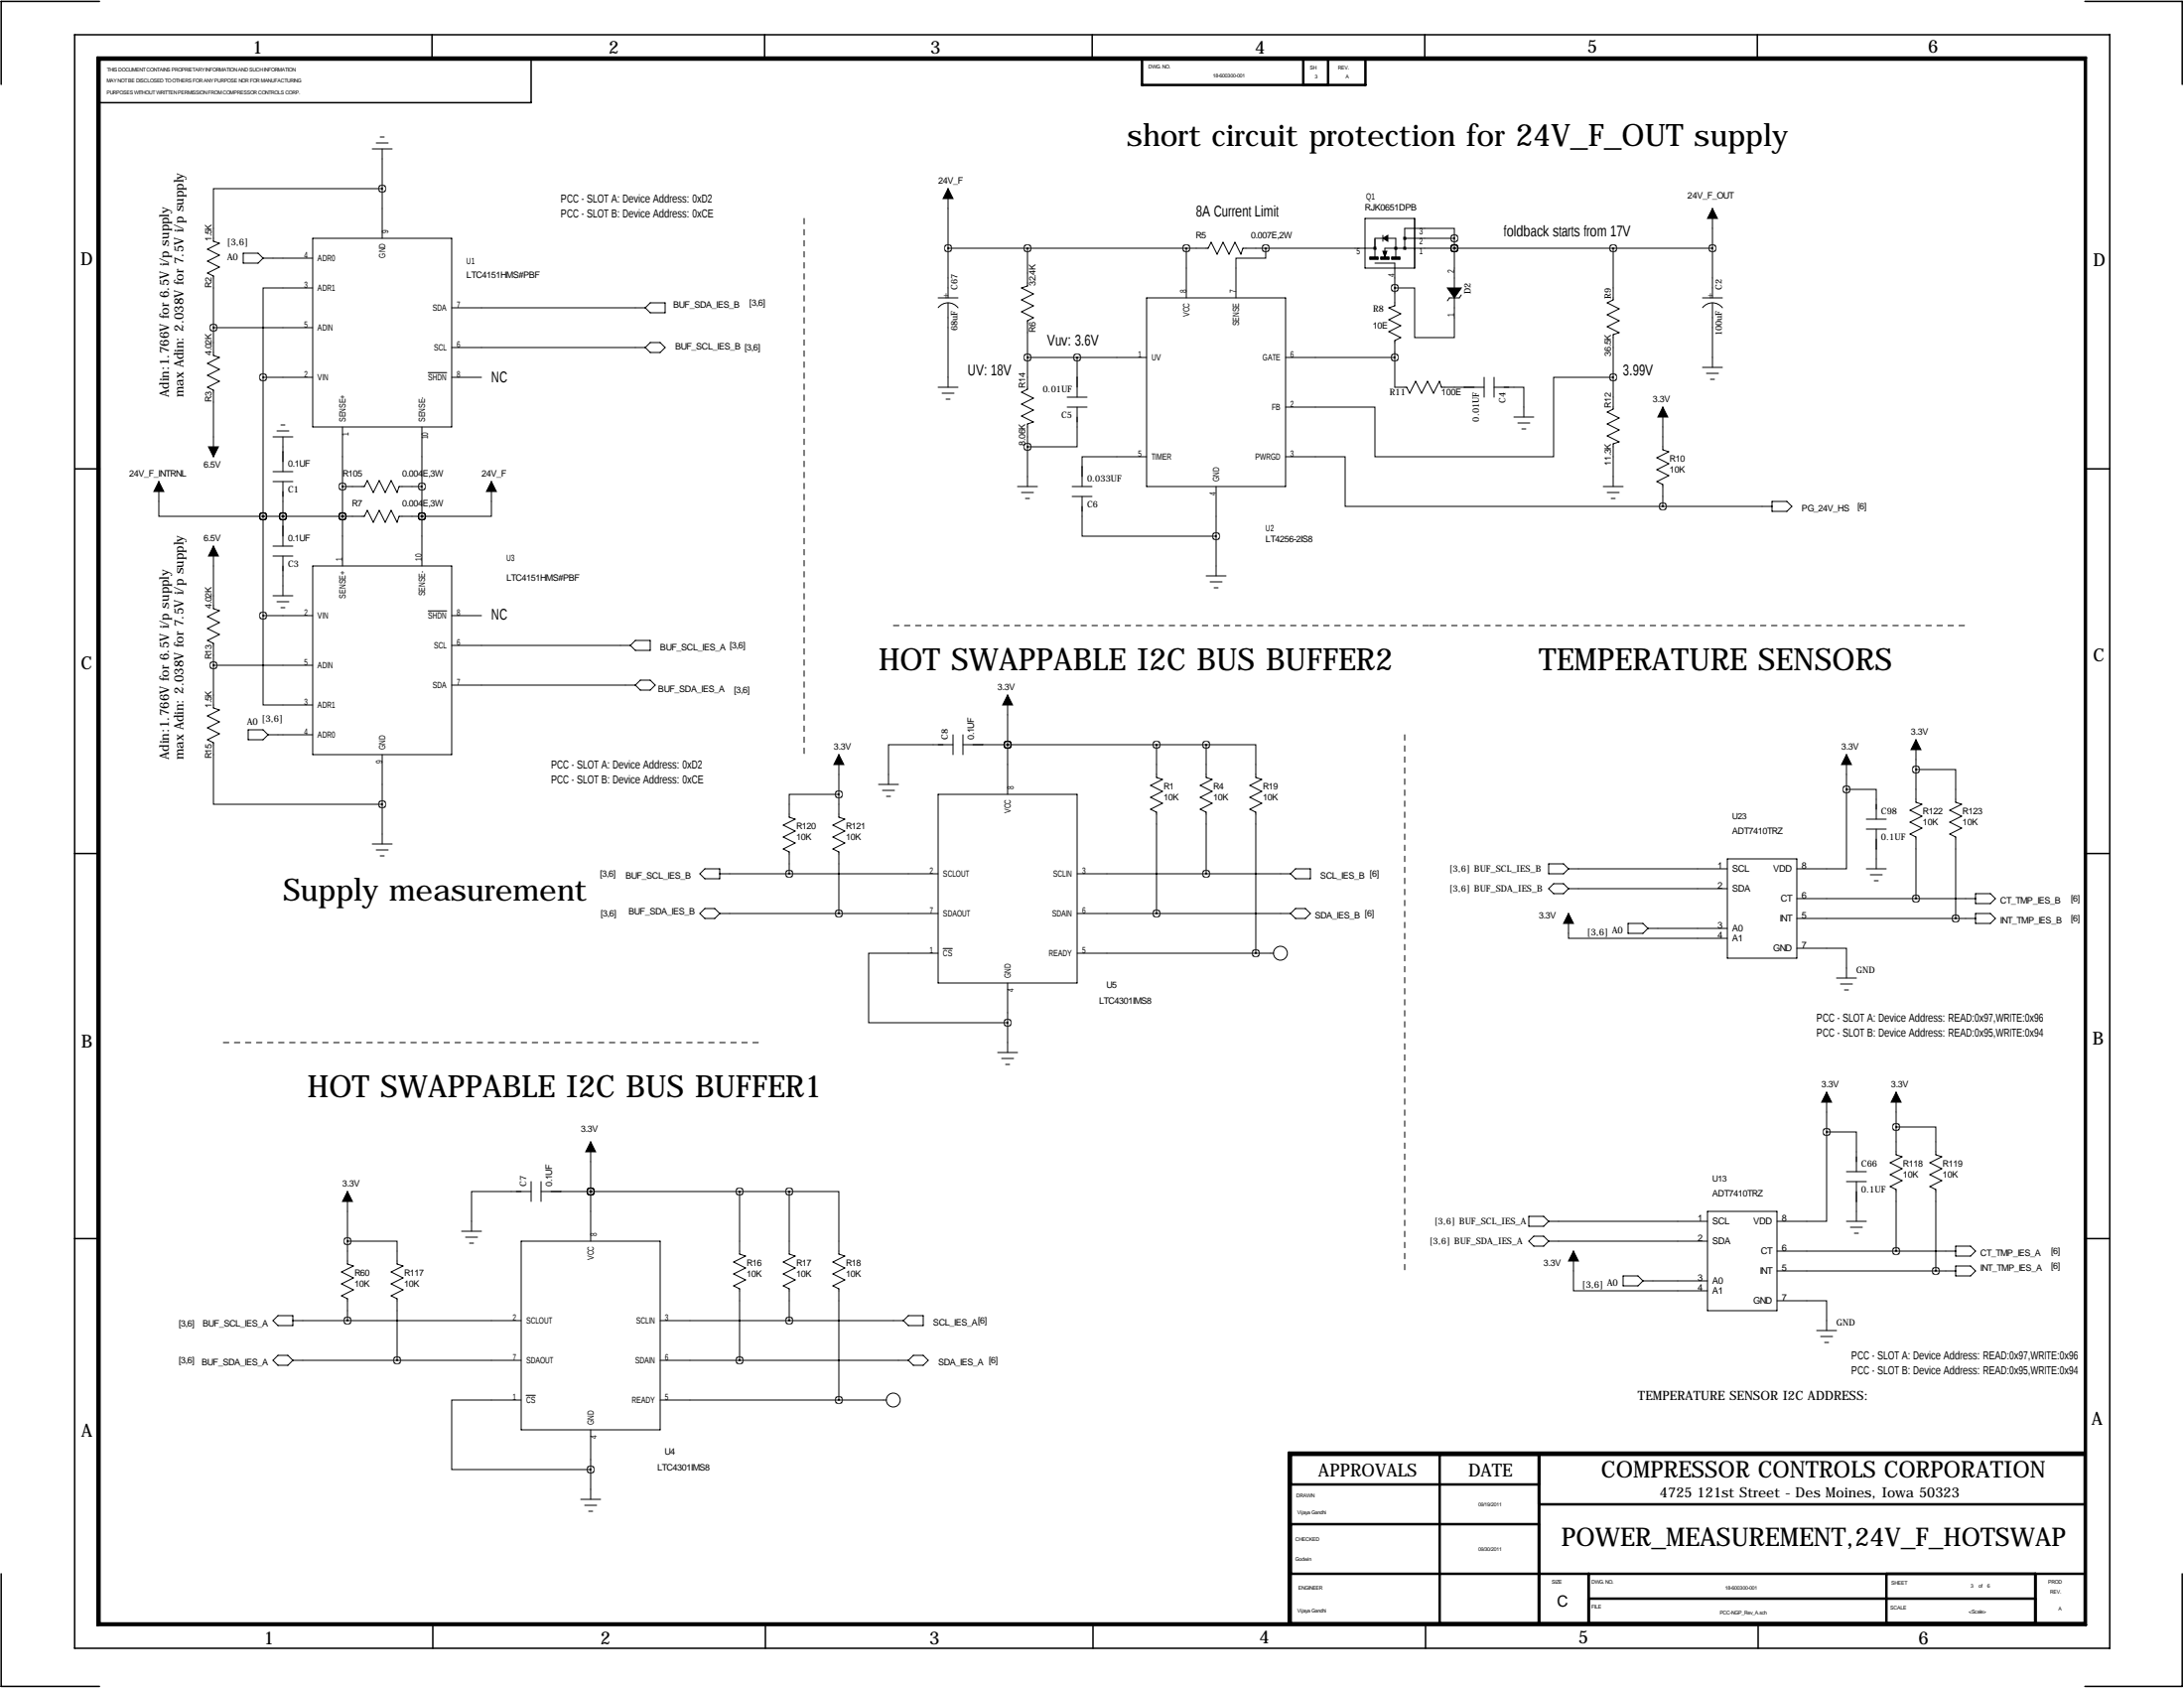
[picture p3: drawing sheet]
<svg xmlns="http://www.w3.org/2000/svg" width="559mm" height="432mm" viewBox="0 0 559 432" stroke-linecap="round" stroke-linejoin="round" font-family="sans-serif">
<g fill="none" stroke="#000" stroke-width=".38">
<path d="M19.1 8.9h520.7v412.7h-520.7zM25.5 .4h-25.2v21.2M110.5 8.9v6.3M143.1 15.2h-7.2v11.1h-110.9M195.6 8.9v6.3M279.5 8.9v6.3M364.5 8.9v6.3M449.6 8.9v6.3M533.5 .4h24.8v21.2M19.2 119.9h6.4M533.4 119.9h6.4M19 218.3h6.5"/>
<path d="M533.3 218.3h6.4M19 316.8h6.5M533.3 316.8h6.4M.3 402.6v28.8h25.2M110.7 415.3v6.3M195.8 415.3v6.3M279.7 415.3v6.3M364.7 415.3v6.3M449.8 415.3v6.3M558.3 402.6v28.8h-24.8"/>
</g>
<g fill="none" stroke="#000" stroke-width=".63">
<path d="M24.9 14.7h508.8v401h-508.8zM25.5 15.2h508v400.1h-508zM292.2 15h57.2v6.7h-57.2zM333.5 21.7v-6.7h6.3v6.7M330.3 379.7h63.5M368.4 372.1v43.2M393.8 372.1v43.2M533.5 372.1h-203.2v43.2M533.5 371.6h-203.8v43.7M330.3 389.9h63.5M393.8 384.8h139.7M330.3 402.6h203.2"/>
<path d="M406.5 402.6v12.7M406.5 408.9h114.3M482.7 402.6v12.7M520.8 402.6v12.7"/>
</g>
<path d="M205.7 55.9v137.1M228.6 160h137.2M365.8 160h137.1M359.4 188v137.1M57.1 266.7h137.2" fill="none" stroke="#000" stroke-width=".25" stroke-dasharray="1.4 1.4"/>
<g fill="none" stroke="#000" stroke-width=".25">
<path d="M95.2 38.1h5.1M96.3 36.6h3M97.3 35.1h1M97.8 38.1v22.9M97.8 48.3h-43.2v13.4l1.5 .5-3 1.6 3 1.5-3 1.5 3 1.5-3 1.5 1.5 .8v20.3l1.5 .5-3 1.6 3 1.5-3 1.5 3 1.5-3 1.6 1.5 .7v17M242.6 48.3v27.9M349.2 55.9h12.7v12.7h-12.7zM438.1 53.3v22.9M62.2 64.8h3.8l1.3 1.2-1.3 1.3h-3.8zM67.3 66h12.7M80 73.7h-12.7v22.8M80 61h35.6v48.2h-35.6z"/>
<path d="M115.6 78.7h49.5M166.4 77.5h3.8v2.5h-3.8l-1.3-1.3zM240 76.2h5.1M240 78.7a3.2 3.2 0 0 1 5.1 0M242.6 63.5h66.5l.8-1.5 1.5 3 1.5-3 1.6 3 1.5-3 1.5 3 .5-1.5h33.8M242.6 77.5v21.6M262.9 63.5v9.7l-1.5 .5 3 1.5-3 1.5 3 1.5-3 1.6 3 1.5-1.5 .7v17.6l-1.5 .7 3 1.6-3 1.5 3 1.5-3 1.5 3 1.5-1.5 .6v16M293.4 76.2h35.5v48.3h-35.5zM303.5 63.5v12.7M323.8 63.5v2.5h-7.6v10.2M350.5 65.8h2.1v.5h-2.1zM351.8 67.3h5.1v10.9l-1.6 .5 3.1 1.6-3.1 1.5 3.1 1.5-3.1 1.5 3.1 1.6-1.5 .7v12h3l.8 1.5 1.5-3.1 1.5 3.1 1.6-3.1 1.5 3.1 1.5-3.1 .5 1.6h10.9"/>
<path d="M353.3 65.8h2v.5h-2zM353.6 61h-1.8v4.8M353.8 60.2v1.5M354.6 61h2.5v4.8M356.1 65.8h2v.5h-2zM356.9 73.7h5v12.7h10.2v-10.2M359.4 61h12.7M372.1 63.5h.1M372.1 61v-2.6h-12.7v5.1M372.1 61v12.7M373.9 75.4l-.5 .8h-2.6l-.5 .8M412.7 63.5v13.2l-1.5 .8 3.1 1.5-3.1 1.5 3.1 1.5-3.1 1.6 3.1 1.5-1.6 .5v19l-1.5 .8 3.1 1.5-3.1 1.6 3.1 1.5-3.1 1.5 3.1 1.5-1.6 .5v11"/>
<path d="M435.6 76.2h5.1M435.6 78.7a3.2 3.2 0 0 1 5.1 0M438.1 77.5v16.5M438.1 63.5h-83.8v2.3M54.6 83.8h25.4M67.3 96.5h12.7M67.3 96.5v61M109.6 95.3h4.7M115.6 88.9h49.5M115.6 96.5h7.6M165.1 88.9l1.3-1.3h2.5l1.3 1.3-1.3 1.3h-2.5zM240 99.1h5.1"/>
<path d="M262.9 91.4h30.5M275.6 91.4v10.2M328.9 91.4h28M379.7 96.5v5.1M382.3 99.1h7.6v7.6M382.3 96.5v5.1M412.7 96.5h-15.2v20.3h-45.7v-12.7h-22.9M435.6 94h5.1M436.6 95.5h3.1M437.6 97h1.1M69.8 111.8h5.1M70.9 110.2h3"/>
<path d="M71.9 108.7h1M72.4 111.8v8.8M87.6 109.2v35.6M107.9 109.2v35.6M241 100.6h3.1M242.1 102.1h1M273 104.1h5.1M273 101.6h5.1M275.6 104.1v10.2h-12.7M293.4 116.8h-16.5v7.7M328.9 116.8h15.3v12.7h81.2M387.3 106.7h5.1"/>
<path d="M388.4 108.2h3M389.4 109.7h1M425.4 104.1v11l1.6 .5-3.1 1.5 3.1 1.5-3.1 1.5 3.1 1.6-3.1 1.5 1.5 .8v5.5M40.6 123.2v8.9h26.7M54.6 139.7v16l1.5 .5-3 1.5 3 1.6-3 1.5 3 1.5-3 1.5 1.5 .8v16.5l1.5 .5-3 1.5 3 1.6-3 1.5 3 1.5-3 1.5 1.5 .8v15.7h43.2M67.3 132.1h.1M67.3 132.1h25.9l.8-1.5 1.5 3 1.5-3 1.6 3 1.5-3 1.5 3 .5-1.5h5.8M69.8 139.7h5.1M69.8 123.2h5.1M69.8 120.6h5.1M72.4 132.1h.1M72.4 123.2v16.5"/>
<path d="M87.6 132.1h.1M87.6 124.5h5.6l.8-1.6 1.5 3.1 1.5-3.1 1.6 3.1 1.5-3.1 1.5 3.1 .5-1.5h5.8M107.9 132.1h.1M125.7 123.2v8.9h-17.8M260.3 124.5h5.1M261.4 126h3M262.4 127.5h1M274.3 124.5h5.1M274.3 127h5.1M276.9 127v10.2h34.2M311.1 124.5v22.8M410.2 124.5h5.1"/>
<path d="M411.2 126h3.1M412.2 127.5h1.1M425.4 129.5h28M453.4 128.3h3.8l1.3 1.2-1.3 1.3h-3.8zM67.3 157.5v22.8h12.7M67.3 157.5h12.7M69.8 142.2h5.1M69.8 152.4h5.1M70.9 153.9h3M71.9 155.4h1M72.4 142.2v10.2M80 144.8h35.6v48.2h-35.6z"/>
<path d="M109.6 156.3h4.7M115.6 157.5h7.6M308.6 147.3h5.1M309.6 148.8h3.1M310.6 150.4h1.1M54.6 170.2h25.4M115.6 175.3h47M115.6 165.1h45.7M161.3 165.1l1.3-1.3h3.8v2.6h-3.8zM162.6 175.3l1.2-1.3h2.6l1.2 1.3-1.2 1.2h-2.6zM257.8 177.8v25.4M63.5 186.7h3.8l1.3 1.3-1.3 1.2h-3.8z"/>
<path d="M68.6 188h11.4M97.8 193v22.9M214.6 193v16l1.6 .5-3.1 1.6 3.1 1.5-3.1 1.5 3.1 1.5-3.1 1.6 1.5 .7v15.8M243.8 190.5h-16.5v10.2M243.8 188v5M246.4 190.5h62.2M246.4 188v5M257.8 190.5h.1M295.9 190.5v8.4l1.5 .5-3 1.5 3 1.5-3 1.6 3 1.5-3 1.5 1.5 .8v25.9M308.6 190.5h12.7v8.4l1.5 .5-3 1.5 3 1.5-3 1.6 3 1.5-3 1.5 1.5 .8v36M308.6 190.5v8.4l1.5 .5-3 1.5 3 1.5-3 1.6 3 1.5-3 1.5 1.5 .8v15.7M472.4 193v8.9"/>
<path d="M490.2 196.8h10.2v8.4l1.5 .5-3 1.6 3 1.5-3 1.5 3 1.5-3 1.6 1.5 .7v20.8M490.2 189.2v16l1.5 .5-3 1.6 3 1.5-3 1.5 3 1.5-3 1.6 1.5 .7v15.8M95.2 215.9h5.1M96.3 217.4h3M97.3 218.9h1M214.6 203.2h-12.7v5.8l1.6 .5-3.1 1.6 3.1 1.5-3.1 1.5 3.1 1.5-3.1 1.6 1.5 .7v5.6M224.8 200.7h5.1M225.8 202.2h3.1M226.8 203.7h1M240 203.2h35.6v48.3h-35.6zM442 219.7h17.7v25.4h-17.7zM472.4 201.9h7.7v7.6"/>
<path d="M472.4 201.9v20.3h-12.7M477.5 209.5h5.1M477.5 212.1h5.1M480.1 212.1v10.1M179.1 223.5l1.2-1.3h3.8v2.6h-3.8zM180.3 232.4h2.6l1.2 1.3-1.2 1.2h-2.6l-1.2-1.2zM184.1 233.7h55.9M184.1 223.5h55.9M275.6 233.7h54.6M275.6 223.5h54.6M330.2 223.5l1.3-1.3h3.8v2.6h-3.8zM331.5 232.4h2.5l1.3 1.3-1.3 1.2h-2.5l-1.3-1.2z"/>
<path d="M396.2 221h3.8l1.3 1.2-1.3 1.3h-3.8zM396.2 227.3l1.3-1.2h2.5l1.3 1.2-1.3 1.3h-2.5zM401.3 233.7v6.3h40.7M401.3 222.2h40.7M401.3 227.3h40.7M416.6 236.2h3.8l1.2 1.3-1.2 1.3h-3.8zM421.6 237.5h20.4M459.7 229.9h45.8M459.7 234.9h45.8M477.5 222.2h5.1M478.5 223.8h3.1M479.6 225.3h1"/>
<path d="M505.5 233.7h3.8l1.2 1.2-1.2 1.3h-3.8zM505.5 228.6h3.8l1.2 1.3-1.2 1.2h-3.8zM240 243.8h-17.8v17.8h35.6M241.3 242.6h2.4M257.8 251.5v17.7M275.6 243.8h50.3M459.7 242.6h12.7v7.6M469.9 250.2h5.1M470.9 251.7h3.1M471.9 253.2h1M255.3 269.2h5M256.3 270.8h3"/>
<path d="M257.3 272.3h1M467.4 279.4v10.2M485.1 279.4v16l1.6 .5-3.1 1.5 3.1 1.6-3.1 1.5 3.1 1.5-3.1 1.5 1.5 .8v15.7M151.1 292.1v25.4M467.4 289.6h7.6v10.1M467.4 289.6v22.8h-12.7M472.4 299.7h5.1M485.1 288.3h10.2v7.1l1.5 .5-3 1.5 3 1.6-3 1.5 3 1.5-3 1.5 1.5 .8v20.8M88.9 317.5h12.7v5.8l1.5 .5-3 1.6 3 1.5-3 1.5 3 1.5-3 1.6 1.5 .7v15.8M88.9 304.8v18.5l1.5 .5-3 1.6 3 1.5-3 1.5 3 1.5-3 1.6 1.5 .7v5.6M118.1 315h5.1M119.1 316.5h3.1"/>
<path d="M120.1 318h1.1M133.3 317.5h35.6v48.3h-35.6zM135.9 304.8h-15.3v10.2M135.9 302.3v5M138.4 304.8h63.5M138.4 302.3v5M151.1 304.8h.1M189.2 304.8v16l1.6 .5-3.1 1.5 3.1 1.6-3.1 1.5 3.1 1.5-3.1 1.5 1.5 .8v18.3M201.9 304.8h12.7v16l1.6 .5-3.1 1.5 3.1 1.6-3.1 1.5 3.1 1.5-3.1 1.5 1.5 .8v28.4M201.9 304.8v16l1.6 .5-3.1 1.5 3.1 1.6-3.1 1.5 3.1 1.5-3.1 1.5 1.5 .8v8.1M391.2 311.1h3.8l1.2 1.3-1.2 1.3h-3.8zM392.4 316.2h2.6l1.2 1.3-1.2 1.3h-2.6l-1.2-1.3z"/>
<path d="M396.2 317.5h40.7M396.2 312.4h40.7M436.9 309.9h17.8v25.4h-17.8zM472.4 302.3h5.1M472.4 312.4h5.1M473.5 313.9h3M474.5 315.5h1M475 302.3v10.1M500.4 318.8h3.8l1.3 1.2-1.3 1.3h-3.8zM71.1 336.5h3.8v2.6h-3.8l-1.3-1.3zM74.9 337.8h58.4M168.9 337.8h62.2"/>
<path d="M232.4 336.5h3.8v2.6h-3.8l-1.3-1.3zM402.6 320v10.2h34.3M415.3 326.4h3.8l1.3 1.3-1.3 1.2h-3.8zM420.4 327.7h16.5M454.7 332.7h12.7v7.7M454.7 320h30.4M454.7 325.1h40.6M485.1 320h15.3M495.3 325.1h5.1M500.4 323.8h3.8l1.3 1.3-1.3 1.3h-3.8zM69.8 348l1.3-1.3h2.6l1.2 1.3-1.2 1.2h-2.6zM74.9 348h58.4"/>
<path d="M133.3 358.1h-17.7v17.8h35.5M134.6 356.9h2.4M168.9 358.1h57.9M168.9 348h63.5M232.4 348l1.3-1.3h2.5l1.3 1.3-1.3 1.2h-2.5zM464.8 340.4h5.1M465.8 341.9h3.1M466.9 343.4h1M151.1 365.8v17.7M148.6 383.5h5.1M149.6 385.1h3.1M150.6 386.6h1"/>
<circle cx="327.6" cy="243.8" r="1.78"/>
<circle cx="228.5" cy="358.1" r="1.78"/>
</g>
<g fill="#000" stroke="#000" stroke-width=".25">
<path d="M242.6 48.3l1.2 2.5h-2.5zM438.1 53.3l1.3 2.6h-2.5zM351.5 63.2h.5v.6h-.5zM350.5 65.8h2.1v.5h-2.1zM353.8 61l1.3-.8v1.5zM353.8 64.3h1l-.5 1.5zM353.3 65.8h2v.5h-2zM356.9 63.2h.5v.6h-.5zM356.1 65.8h2v.5h-2zM359.2 60.7h.5v.5h-.5zM359.2 63.2h.5v.6h-.5zM370.3 73.7h3.6l-1.8 2.5z"/>
<path d="M53.3 114.3h2.6l-1.3 2.5zM425.4 104.1l1.3 2.6h-2.5zM40.6 123.2l1.3 2.5h-2.5zM54.6 139.7l1.3 2.5h-2.6zM125.7 123.2l1.3 2.5h-2.5zM257.8 177.8l1.3 2.5h-2.6zM214.6 193l1.3 2.6h-2.5zM472.4 193l1.3 2.6h-2.5zM490.2 189.2l1.3 2.6h-2.6zM401.3 233.7l1.3 2.5h-2.6zM467.4 279.4l1.2 2.5h-2.5zM485.1 279.4l1.3 2.5h-2.5z"/>
<path d="M151.1 292.1l1.3 2.5h-2.5zM88.9 304.8l1.3 2.5h-2.6zM402.6 320l1.3 2.6h-2.6z"/>
</g>
<path d="M242.5 63.5a.07 .07 0 0 0 .1 0 .07 .07 0 0 0-.1 0zM303.5 63.5a.07 .07 0 0 0 .1 0 .07 .07 0 0 0-.1 0zM189.2 348a.07 .07 0 0 0 .1 0 .07 .07 0 0 0-.1 0zM356.8 91.4a.07 .07 0 0 0 .1 0 .07 .07 0 0 0-.1 0zM425.4 129.5a.07 .07 0 0 0 .1 0 .07 .07 0 0 0-.1 0zM308.5 223.5a.1 .1 0 0 0 .2 0 .1 .1 0 0 0-.2 0zM412.7 96.5a.07 .07 0 0 0 .1 0 .07 .07 0 0 0-.1 0zM295.8 233.7a.1 .1 0 0 0 .2 0 .1 .1 0 0 0-.2 0zM275.5 91.4a.1 .1 0 0 0 .2 0 .1 .1 0 0 0-.2 0zM87.6 132.1a.07 .07 0 0 0 .1 0 .07 .07 0 0 0-.1 0zM72.3 132.1a.1 .1 0 0 0 .2 0 .1 .1 0 0 0-.2 0zM67.2 132.1a.1 .1 0 0 0 .2 0 .1 .1 0 0 0-.2 0zM67.2 96.5a.1 .1 0 0 0 .2 0 .1 .1 0 0 0-.2 0zM151.1 375.9a.07 .07 0 0 0 .1 0 .07 .07 0 0 0-.1 0zM372 61a.1 .1 0 0 0 .2 0 .1 .1 0 0 0-.2 0zM372 63.5a.1 .1 0 0 0 .2 0 .1 .1 0 0 0-.2 0zM412.7 63.5a.07 .07 0 0 0 .1 0 .07 .07 0 0 0-.1 0zM438.1 63.5a.07 .07 0 0 0 .1 0 .07 .07 0 0 0-.1 0zM201.9 337.8a.07 .07 0 0 0 .1 0 .07 .07 0 0 0-.1 0zM214.6 358.1a.07 .07 0 0 0 .1 0 .07 .07 0 0 0-.1 0zM356.8 73.7a.07 .07 0 0 0 .1 0 .07 .07 0 0 0-.1 0zM54.5 170.2a.1 .1 0 0 0 .2 0 .1 .1 0 0 0-.2 0zM321.2 243.8a.1 .1 0 0 0 .2 0 .1 .1 0 0 0-.2 0zM323.8 63.5a.07 .07 0 0 0 .1 0 .07 .07 0 0 0-.1 0zM107.9 132.1a.07 .07 0 0 0 .1 0 .07 .07 0 0 0-.1 0zM151.1 304.8a.07 .07 0 0 0 .1 0 .07 .07 0 0 0-.1 0zM257.7 190.5a.1 .1 0 0 0 .2 0 .1 .1 0 0 0-.2 0zM97.7 205.7a.1 .1 0 0 0 .2 0 .1 .1 0 0 0-.2 0zM97.7 48.3a.1 .1 0 0 0 .2 0 .1 .1 0 0 0-.2 0zM262.8 114.3a.1 .1 0 0 0 .2 0 .1 .1 0 0 0-.2 0zM311.1 137.2a.07 .07 0 0 0 .1 0 .07 .07 0 0 0-.1 0zM257.7 261.6a.1 .1 0 0 0 .2 0 .1 .1 0 0 0-.2 0zM67.2 132.1a.1 .1 0 0 0 .2 0 .1 .1 0 0 0-.2 0zM72.3 132.1a.1 .1 0 0 0 .2 0 .1 .1 0 0 0-.2 0zM87.6 132.1a.07 .07 0 0 0 .1 0 .07 .07 0 0 0-.1 0zM372 63.5a.1 .1 0 0 0 .2 0 .1 .1 0 0 0-.2 0zM107.9 132.1a.07 .07 0 0 0 .1 0 .07 .07 0 0 0-.1 0zM151.1 304.8a.07 .07 0 0 0 .1 0 .07 .07 0 0 0-.1 0zM257.7 190.5a.1 .1 0 0 0 .2 0 .1 .1 0 0 0-.2 0zM54.5 83.8a.1 .1 0 0 0 .2 0 .1 .1 0 0 0-.2 0zM262.8 63.5a.1 .1 0 0 0 .2 0 .1 .1 0 0 0-.2 0zM262.8 91.4a.1 .1 0 0 0 .2 0 .1 .1 0 0 0-.2 0zM467.3 289.6a.07 .07 0 0 0 .1 0 .07 .07 0 0 0-.1 0zM485.1 288.3a.07 .07 0 0 0 .1 0 .07 .07 0 0 0-.1 0zM472.4 201.9a.07 .07 0 0 0 .1 0 .07 .07 0 0 0-.1 0zM490.2 196.8a.07 .07 0 0 0 .1 0 .07 .07 0 0 0-.1 0zM189.2 304.8a.07 .07 0 0 0 .1 0 .07 .07 0 0 0-.1 0zM201.9 304.8a.07 .07 0 0 0 .1 0 .07 .07 0 0 0-.1 0zM295.8 190.5a.1 .1 0 0 0 .2 0 .1 .1 0 0 0-.2 0zM308.5 190.5a.1 .1 0 0 0 .2 0 .1 .1 0 0 0-.2 0zM87.6 124.5a.07 .07 0 0 0 .1 0 .07 .07 0 0 0-.1 0zM107.9 124.5a.07 .07 0 0 0 .1 0 .07 .07 0 0 0-.1 0zM490.2 229.9a.07 .07 0 0 0 .1 0 .07 .07 0 0 0-.1 0zM500.3 235a.07 .07 0 0 0 .1 0 .07 .07 0 0 0-.1 0zM485.1 320a.07 .07 0 0 0 .1 0 .07 .07 0 0 0-.1 0zM495.2 325.1a.1 .1 0 0 0 .2 0 .1 .1 0 0 0-.2 0zM214.6 203.2a.07 .07 0 0 0 .1 0 .07 .07 0 0 0-.1 0zM201.9 223.5a.07 .07 0 0 0 .1 0 .07 .07 0 0 0-.1 0zM214.6 233.7a.07 .07 0 0 0 .1 0 .07 .07 0 0 0-.1 0zM88.8 317.5a.1 .1 0 0 0 .2 0 .1 .1 0 0 0-.2 0zM88.8 337.8a.1 .1 0 0 0 .2 0 .1 .1 0 0 0-.2 0zM101.5 348a.1 .1 0 0 0 .2 0 .1 .1 0 0 0-.2 0zM67.2 157.5a.1 .1 0 0 0 .2 0 .1 .1 0 0 0-.2 0z" fill="#000" stroke="#000" stroke-width="1.9"/>
<g font-size="7.9">
<text x="288.3" y="37.3">short circuit protection for 24V_F_OUT supply</text>
<text x="224.8" y="171.5">HOT SWAPPABLE I2C BUS BUFFER2</text>
<text x="393.7" y="171.5">TEMPERATURE SENSORS</text>
<text x="72.4" y="230.4">Supply measurement</text>
<text x="78.7" y="280.7">HOT SWAPPABLE I2C BUS BUFFER1</text>
</g>
<text font-size="6.6" x="399.5" y="395.5">POWER_MEASUREMENT,24V_F_HOTSWAP</text>
<text font-size="5.9" x="409.7" y="378">COMPRESSOR CONTROLS CORPORATION</text>
<g font-size="4.6">
<text x="64.6" y="13.7">1</text>
<text x="155.8" y="13.7">2</text>
<text x="238" y="13.7">3</text>
<text x="321.1" y="13.7">4</text>
<text x="406.1" y="13.5">5</text>
<text x="493.3" y="13.5">6</text>
<text x="20.6" y="67.9">D</text>
<text x="535.6" y="68.1">D</text>
<text x="20.7" y="171.1">C</text>
<text x="535.5" y="169.2">C</text>
<text x="20.8" y="268.1">B</text>
<text x="535.4" y="267.2">B</text>
<text x="535.2" y="364.5">A</text>
<text x="20.8" y="367.5">A</text>
<text x="337.3" y="377.7">APPROVALS</text>
<text x="375.7" y="377.7">DATE</text>
<text x="67.5" y="420.6">1</text>
<text x="153.6" y="420.6">2</text>
<text x="237.8" y="420.6">3</text>
<text x="322.2" y="420.5">4</text>
<text x="403.9" y="420.4">5</text>
<text x="490.9" y="420.6">6</text>
</g>
<g font-size="4">
<text x="306.1" y="55.4">8A Current Limit</text>
<text x="384.8" y="60.5">foldback starts from 17V</text>
<text x="268" y="88.4">Vuv: 3.6V</text>
<text x="125.7" y="97.8">NC</text>
<text x="247.6" y="96">UV: 18V</text>
<text x="415.3" y="96">3.99V</text>
<text x="125.7" y="158.5">NC</text>
<text x="398.4" y="411">C</text>
</g>
<text font-size="3.6" x="424.7" y="383">4725 121st Street - Des Moines, Iowa 50323</text>
<g font-size="3.3">
<text x="43.2" y="101.6" transform="rotate(-90 43.2 101.6)">Adin:1.766V for 6.5V i/p supply</text>
<text x="47" y="101.6" transform="rotate(-90 47 101.6)">max Adin: 2.038V for 7.5V i/p supply</text>
<text x="43.2" y="194.3" transform="rotate(-90 43.2 194.3)">Adin:1.766V for 6.5V i/p supply</text>
<text x="47" y="194.3" transform="rotate(-90 47 194.3)">max Adin: 2.038V for 7.5V i/p supply</text>
<text x="419.1" y="358.1">TEMPERATURE SENSOR I2C ADDRESS:</text>
</g>
<g font-size="3">
<text x="143.5" y="51.8">PCC - SLOT A: Device Address: 0xD2</text>
<text x="143.5" y="55.6">PCC - SLOT B: Device Address: 0xCE</text>
<text x="141" y="196.6">PCC - SLOT A: Device Address: 0xD2</text>
<text x="141" y="200.4">PCC - SLOT B: Device Address: 0xCE</text>
<text x="464.8" y="261.4">PCC - SLOT A: Device Address: READ:0x97,WRITE:0x96</text>
<text x="464.8" y="265.2">PCC - SLOT B: Device Address: READ:0x95,WRITE:0x94</text>
<text x="473.7" y="347.7">PCC - SLOT A: Device Address: READ:0x97,WRITE:0x96</text>
<text x="473.7" y="351.5">PCC - SLOT B: Device Address: READ:0x95,WRITE:0x94</text>
</g>
<g font-size="2.4">
<text x="58.1" y="62.6">[3,6]</text>
<text x="58.1" y="66.4">A0</text>
<text x="372.1" y="69.8" transform="rotate(-90 372.1 69.8)">2</text>
<text x="242.7" y="76.4" transform="rotate(-90 242.7 76.4)">+</text>
<text x="438.3" y="76.4" transform="rotate(-90 438.3 76.4)">+</text>
<text x="372.1" y="81" transform="rotate(-90 372.1 81)">1</text>
<text x="63.2" y="185.4">A0</text>
<text x="67" y="184.5">[3,6]</text>
<text x="439.5" y="222.2">1</text>
<text x="439.5" y="227.3">2</text>
<text x="443.2" y="223">SCL</text>
<text x="453.7" y="223">VDD</text>
<text x="461" y="222.2">8</text>
<text x="443.2" y="228.1">SDA</text>
<text x="455.6" y="230.7">CT</text>
<text x="461" y="229.9">6</text>
<text x="406" y="239.2">[3,6] A0</text>
<text x="439.5" y="237.5">3</text>
<text x="443.2" y="238.3">A0</text>
<text x="455.3" y="235.7">INT</text>
<text x="461" y="234.9">5</text>
<text x="439.5" y="240">4</text>
<text x="443.2" y="240.8">A1</text>
<text x="453.7" y="243.4">GND</text>
<text x="461" y="242.6">7</text>
<text x="434.4" y="312.4">1</text>
<text x="434.4" y="317.5">2</text>
<text x="438.1" y="313.2">SCL</text>
<text x="448.6" y="313.2">VDD</text>
<text x="455.9" y="312.4">8</text>
<text x="438.1" y="318.3">SDA</text>
<text x="450.5" y="320.8">CT</text>
<text x="455.9" y="320">6</text>
<text x="404.8" y="329.3">[3,6] A0</text>
<text x="434.4" y="327.7">3</text>
<text x="438.1" y="328.5">A0</text>
<text x="450.3" y="325.9">INT</text>
<text x="455.9" y="325.1">5</text>
<text x="434.4" y="330.2">4</text>
<text x="438.1" y="331">A1</text>
<text x="448.6" y="333.5">GND</text>
<text x="455.9" y="332.7">7</text>
</g>
<g font-size="2.3">
<text x="240" y="47">24V_F</text>
<text x="349.2" y="53.8">RJK0651DPB</text>
<text x="349.6" y="51.1">Q1</text>
<text x="431.8" y="50.8">24V_F_OUT</text>
<text x="99.3" y="59.7" transform="rotate(-90 99.3 59.7)">9</text>
<text x="363.2" y="60">3</text>
<text x="54.1" y="61.7" transform="rotate(-90 54.1 61.7)">1.5K</text>
<text x="98.6" y="65.9" transform="rotate(-90 98.6 65.9)">GND</text>
<text x="306" y="61">R5</text>
<text x="320" y="61">0.007E,2W</text>
<text x="347.1" y="65">5</text>
<text x="363.2" y="65">1</text>
<text x="363.2" y="62.5">2</text>
<text x="77.8" y="66">4</text>
<text x="81.3" y="66.8">ADR0</text>
<text x="119.4" y="67.6">U1</text>
<text x="119.4" y="71.1">LTC4151HMS#PBF</text>
<text x="356.9" y="70.8" transform="rotate(-90 356.9 70.8)">4</text>
<text x="54.1" y="73.6" transform="rotate(-90 54.1 73.6)">R2</text>
<text x="77.8" y="73.7">3</text>
<text x="81.3" y="74.4">ADR1</text>
<text x="244.9" y="74.2" transform="rotate(-90 244.9 74.2)">C67</text>
<text x="264.9" y="73.2" transform="rotate(-90 264.9 73.2)">32.4K</text>
<text x="303.5" y="74.9" transform="rotate(-90 303.5 74.9)">8</text>
<text x="316.2" y="74.9" transform="rotate(-90 316.2 74.9)">7</text>
<text x="376.3" y="75.3" transform="rotate(-90 376.3 75.3)">D2</text>
<text x="412.2" y="76.5" transform="rotate(-90 412.2 76.5)">R9</text>
<text x="440.5" y="74.2" transform="rotate(-90 440.5 74.2)">C2</text>
<text x="77.8" y="83.8">5</text>
<text x="110.7" y="79.5">SDA</text>
<text x="116.8" y="78.7">7</text>
<text x="172.2" y="78.7">BUF_SDA_IES_B</text>
<text x="191.8" y="78.2">[3,6]</text>
<text x="304.3" y="81" transform="rotate(-90 304.3 81)">VCC</text>
<text x="317" y="83.4" transform="rotate(-90 317 83.4)">SENSE</text>
<text x="351.3" y="79.8">R8</text>
<text x="81.3" y="84.6">ADIN</text>
<text x="111" y="89.7">SCL</text>
<text x="116.8" y="88.9">6</text>
<text x="172.7" y="89.4">BUF_SCL_IES_B [3,6]</text>
<text x="244.9" y="84.6" transform="rotate(-90 244.9 84.6)">68uF</text>
<text x="264.9" y="85" transform="rotate(-90 264.9 85)">R6</text>
<text x="351.3" y="84.1">10E</text>
<text x="440.5" y="86" transform="rotate(-90 440.5 86)">100uF</text>
<text x="54.1" y="90.9" transform="rotate(-90 54.1 90.9)">4.02K</text>
<text x="291.2" y="91.4">1</text>
<text x="294.6" y="92.2">UV</text>
<text x="323" y="92.2">GATE</text>
<text x="330.2" y="91.4">6</text>
<text x="412.2" y="91.1" transform="rotate(-90 412.2 91.1)">36.5K</text>
<text x="77.8" y="96.5">2</text>
<text x="81.3" y="97.3">VIN</text>
<text x="109.6" y="97.3">SHDN</text>
<text x="116.8" y="96.5">8</text>
<text x="262.4" y="99.3" transform="rotate(-90 262.4 99.3)">R14</text>
<text x="266.8" y="100.3">0.01UF</text>
<text x="355.6" y="101.2">R11</text>
<text x="368.8" y="101.1">100E</text>
<text x="54.1" y="102.8" transform="rotate(-90 54.1 102.8)">R3</text>
<text x="88.4" y="108" transform="rotate(-90 88.4 108)">SENSE+</text>
<text x="108.7" y="108" transform="rotate(-90 108.7 108)">SENSE-</text>
<text x="271.6" y="107">C5</text>
<text x="325.4" y="104.9">FB</text>
<text x="330.2" y="104.1">2</text>
<text x="378.5" y="107.8" transform="rotate(-90 378.5 107.8)">0.01UF</text>
<text x="385.2" y="103.1" transform="rotate(-90 385.2 103.1)">C4</text>
<text x="412.2" y="104.3" transform="rotate(-90 412.2 104.3)">R12</text>
<text x="422.9" y="102.9">3.3V</text>
<text x="89.2" y="111.4" transform="rotate(-90 89.2 111.4)">1</text>
<text x="109.5" y="112.3" transform="rotate(-90 109.5 112.3)">10</text>
<text x="262.4" y="114" transform="rotate(-90 262.4 114)">8.06K</text>
<text x="52.1" y="119.6">6.5V</text>
<text x="73.7" y="119.4">0.1UF</text>
<text x="291.2" y="116.8">5</text>
<text x="294.6" y="117.6">TIMER</text>
<text x="321.2" y="117.6">PWRGD</text>
<text x="330.2" y="116.8">3</text>
<text x="412.2" y="119.1" transform="rotate(-90 412.2 119.1)">11.3K</text>
<text x="427.2" y="118.1">R10</text>
<text x="33" y="121.9">24V_F_INTRNL</text>
<text x="87.7" y="121.9">R105</text>
<text x="102.9" y="121.9">0.004E,3W</text>
<text x="123.2" y="121.9">24V_F</text>
<text x="278.1" y="123.2">0.033UF</text>
<text x="311.9" y="123.2" transform="rotate(-90 311.9 123.2)">GND</text>
<text x="427.2" y="120.9">10K</text>
<text x="73.7" y="126.1">C1</text>
<text x="90.1" y="129.5">R7</text>
<text x="102.9" y="129.5">0.004E,3W</text>
<text x="278.1" y="129.9">C6</text>
<text x="311.1" y="126.7" transform="rotate(-90 311.1 126.7)">4</text>
<text x="461" y="130.8">PG_24V_HS</text>
<text x="475.3" y="130.3">[6]</text>
<text x="323.8" y="135.9">U2</text>
<text x="52.1" y="138.4">6.5V</text>
<text x="73.7" y="138.4">0.1UF</text>
<text x="87.6" y="143.5" transform="rotate(-90 87.6 143.5)">1</text>
<text x="107.9" y="143.5" transform="rotate(-90 107.9 143.5)">10</text>
<text x="129.5" y="143.5">U3</text>
<text x="323.8" y="138.7">LT4256-2IS8</text>
<text x="73.7" y="145.1">C3</text>
<text x="129.5" y="148.6">LTC4151HMS#PBF</text>
<text x="54.1" y="155.7" transform="rotate(-90 54.1 155.7)">4.02K</text>
<text x="88.4" y="153" transform="rotate(-90 88.4 153)">SENSE+</text>
<text x="108.7" y="152.5" transform="rotate(-90 108.7 152.5)">SENSE-</text>
<text x="77.8" y="157.5">2</text>
<text x="81.3" y="158.2">VIN</text>
<text x="109.6" y="158.2">SHDN</text>
<text x="116.8" y="157.5">8</text>
<text x="111" y="165.9">SCL</text>
<text x="116.8" y="165.1">6</text>
<text x="168.9" y="166.4">BUF_SCL_IES_A [3,6]</text>
<text x="54.1" y="168.7" transform="rotate(-90 54.1 168.7)">R13</text>
<text x="77.8" y="170.2">5</text>
<text x="81.3" y="170.9">ADIN</text>
<text x="110.7" y="176">SDA</text>
<text x="116.8" y="175.3">7</text>
<text x="168.4" y="177">BUF_SDA_IES_A</text>
<text x="187.8" y="177.3">[3,6]</text>
<text x="255.3" y="176.5">3.3V</text>
<text x="54.1" y="181.1" transform="rotate(-90 54.1 181.1)">1.5K</text>
<text x="77.8" y="180.3">3</text>
<text x="81.3" y="181.1">ADR1</text>
<text x="77.8" y="188">4</text>
<text x="81.3" y="188.7">ADR0</text>
<text x="98.6" y="191.8" transform="rotate(-90 98.6 191.8)">GND</text>
<text x="213.4" y="191.8">3.3V</text>
<text x="242.6" y="189.2" transform="rotate(-90 242.6 189.2)">C8</text>
<text x="249.2" y="189.2" transform="rotate(-90 249.2 189.2)">0.1UF</text>
<text x="471.2" y="191.8">3.3V</text>
<text x="488.9" y="188">3.3V</text>
<text x="54.1" y="194.1" transform="rotate(-90 54.1 194.1)">R15</text>
<text x="97.8" y="195.2" transform="rotate(-90 97.8 195.2)">9</text>
<text x="259.3" y="201.9" transform="rotate(-90 259.3 201.9)">8</text>
<text x="297.7" y="201.9">R1</text>
<text x="310.4" y="201.9">R4</text>
<text x="323.1" y="201.9">R19</text>
<text x="258.6" y="208" transform="rotate(-90 258.6 208)">VCC</text>
<text x="297.7" y="204.7">10K</text>
<text x="310.4" y="204.7">10K</text>
<text x="323.1" y="204.7">10K</text>
<text x="481.3" y="208.3">C98</text>
<text x="492" y="208.3">R122</text>
<text x="502.2" y="208.3">R123</text>
<text x="203.7" y="212.1">R120</text>
<text x="203.7" y="214.9">10K</text>
<text x="216.4" y="212.1">R121</text>
<text x="216.4" y="214.9">10K</text>
<text x="443.2" y="213.4">ADT7410TRZ</text>
<text x="481.3" y="215">0.1UF</text>
<text x="492" y="211.1">10K</text>
<text x="502.2" y="211.1">10K</text>
<text x="153.5" y="224.3">[3,6]</text>
<text x="160" y="224.8">BUF_SCL_IES_B</text>
<text x="237.8" y="223.5">2</text>
<text x="241.3" y="224.3">SCLOUT</text>
<text x="269.4" y="224.3">SCLIN</text>
<text x="276.9" y="223.5">3</text>
<text x="337.8" y="224.8">SCL_IES_B [6]</text>
<text x="370.8" y="223.1">[3,6] BUF_SCL_IES_B</text>
<text x="160.8" y="233.9">BUF_SDA_IES_B</text>
<text x="237.8" y="233.7">7</text>
<text x="276.9" y="233.7">6</text>
<text x="370.8" y="228.1">[3,6] BUF_SDA_IES_B</text>
<text x="511.8" y="231.1">CT_TMP_IES_B</text>
<text x="529.9" y="230.6">[6]</text>
<text x="153.7" y="234.4">[3,6]</text>
<text x="241.3" y="234.4">SDAOUT</text>
<text x="269.2" y="234.4">SDAIN</text>
<text x="336.4" y="234.9">SDA_IES_B [6]</text>
<text x="393.7" y="234.9">3.3V</text>
<text x="511.8" y="236.2">INT_TMP_IES_B</text>
<text x="529.9" y="235.7">[6]</text>
<text x="237.8" y="243.8">1</text>
<text x="241.3" y="244.6">CS</text>
<text x="268.4" y="244.6">READY</text>
<text x="276.9" y="243.8">5</text>
<text x="258.6" y="250.2" transform="rotate(-90 258.6 250.2)">GND</text>
<text x="475" y="248.9">GND</text>
<text x="259.3" y="253.7" transform="rotate(-90 259.3 253.7)">4</text>
<text x="281.2" y="256.8">LTC4301IMS8</text>
<text x="283.1" y="252.7">U5</text>
<text x="466.1" y="278.1">3.3V</text>
<text x="483.9" y="278.1">3.3V</text>
<text x="148.6" y="289.6">3.3V</text>
<text x="476.2" y="298.4">C66</text>
<text x="486.9" y="298.4">R118</text>
<text x="497.1" y="298.4">R119</text>
<text x="87.6" y="303.5">3.3V</text>
<text x="134.6" y="303.5" transform="rotate(-90 134.6 303.5)">C7</text>
<text x="141.2" y="303.5" transform="rotate(-90 141.2 303.5)">0.1UF</text>
<text x="476.2" y="305.1">0.1UF</text>
<text x="486.9" y="301.3">10K</text>
<text x="497.1" y="301.3">10K</text>
<text x="438.1" y="306.1">ADT7410TRZ</text>
<text x="152.7" y="316.2" transform="rotate(-90 152.7 316.2)">8</text>
<text x="367" y="313.2">[3,6] BUF_SCL_IES_A</text>
<text x="151.9" y="322.3" transform="rotate(-90 151.9 322.3)">VCC</text>
<text x="191" y="323.8">R16</text>
<text x="203.7" y="323.8">R17</text>
<text x="216.4" y="323.8">R18</text>
<text x="365.8" y="318.3">[3,6] BUF_SDA_IES_A</text>
<text x="395" y="323.8">3.3V</text>
<text x="506.7" y="321.3">CT_TMP_IES_A</text>
<text x="524.8" y="320.8">[6]</text>
<text x="90.7" y="326.4">R60</text>
<text x="90.7" y="329.2">10K</text>
<text x="103.4" y="326.4">R117</text>
<text x="103.4" y="329.2">10K</text>
<text x="191" y="326.7">10K</text>
<text x="203.7" y="326.7">10K</text>
<text x="216.4" y="326.7">10K</text>
<text x="506.7" y="325.1">INT_TMP_IES_A</text>
<text x="524.8" y="324.6">[6]</text>
<text x="45.7" y="339.4">[3,6]</text>
<text x="51.8" y="339.4">BUF_SCL_IES_A</text>
<text x="131.2" y="337.8">2</text>
<text x="134.6" y="338.6">SCLOUT</text>
<text x="162.8" y="338.6">SCLIN</text>
<text x="170.2" y="337.8">3</text>
<text x="238.8" y="339.1">SCL_IES_A[6]</text>
<text x="469.9" y="339.1">GND</text>
<text x="131.2" y="348">7</text>
<text x="170.2" y="348">6</text>
<text x="45.7" y="348.7">[3,6]</text>
<text x="51.6" y="349.2">BUF_SDA_IES_A</text>
<text x="134.6" y="348.7">SDAOUT</text>
<text x="162.5" y="348.7">SDAIN</text>
<text x="240" y="349.2">SDA_IES_A [6]</text>
<text x="131.2" y="358.1">1</text>
<text x="134.6" y="358.9">CS</text>
<text x="161.7" y="358.9">READY</text>
<text x="170.2" y="358.1">5</text>
<text x="151.9" y="364.5" transform="rotate(-90 151.9 364.5)">GND</text>
<text x="152.7" y="368" transform="rotate(-90 152.7 368)">4</text>
<text x="168.2" y="376.2">LTC4301IMS8</text>
<text x="170.1" y="372.1">U4</text>
</g>
<g font-size="2.2">
<text x="443.2" y="209.5">U23</text>
<text x="438.1" y="302.3">U13</text>
</g>
<g font-size="1.3">
<text x="293.8" y="17.6">DWG. NO.</text>
<text x="335.2" y="17.7">SH</text>
<text x="342.4" y="17.8">REV.</text>
<text x="27.3" y="21.1">MAY NOT BE DISCLOSED TO OTHERS FOR ANY PURPOSE NOR FOR MANUFACTURING</text>
<text x="27.4" y="18.3">THIS DOCUMENT CONTAINS PROPRIETARY INFORMATION AND SUCH INFORMATION</text>
<text x="310.3" y="19.7">18-600300-001</text>
<text x="336.5" y="20">3</text>
<text x="344.3" y="20">A</text>
<text x="27.3" y="24.2">PURPOSES WITHOUT WRITTEN PERMISSION FROM COMPRESSOR CONTROLS CORP.</text>
<text x="331.7" y="383">DRAWN</text>
<text x="332" y="387.3">Vijaya Gandhi</text>
<text x="378.2" y="385.3">09/19/2011</text>
<text x="331.5" y="394.2">CHECKED</text>
<text x="331.5" y="399.3">Godwin</text>
<text x="378.2" y="396.7">09/30/2011</text>
<text x="332.2" y="406.7">ENGINEER</text>
<text x="397.1" y="405.1">SIZE</text>
<text x="407.2" y="405.1">DWG. NO.</text>
<text x="441.4" y="406.6">18-600300-001</text>
<text x="483.9" y="405.4">SHEET</text>
<text x="504.3" y="406.1">3</text>
<text x="506.2" y="406.1">of</text>
<text x="508.5" y="406.1">6</text>
<text x="524.1" y="405.1">PROD</text>
<text x="524.6" y="407.7">REV.</text>
<text x="332" y="412.5">Vijaya Gandhi</text>
<text x="407.2" y="411.5">FILE</text>
<text x="440" y="412.9">PCC-NGP_Rev_A.sch</text>
<text x="483.7" y="411.7">SCALE</text>
<text x="503.8" y="412.7">&lt;Scale&gt;</text>
<text x="526.6" y="411.9">A</text>
</g>
</svg>
